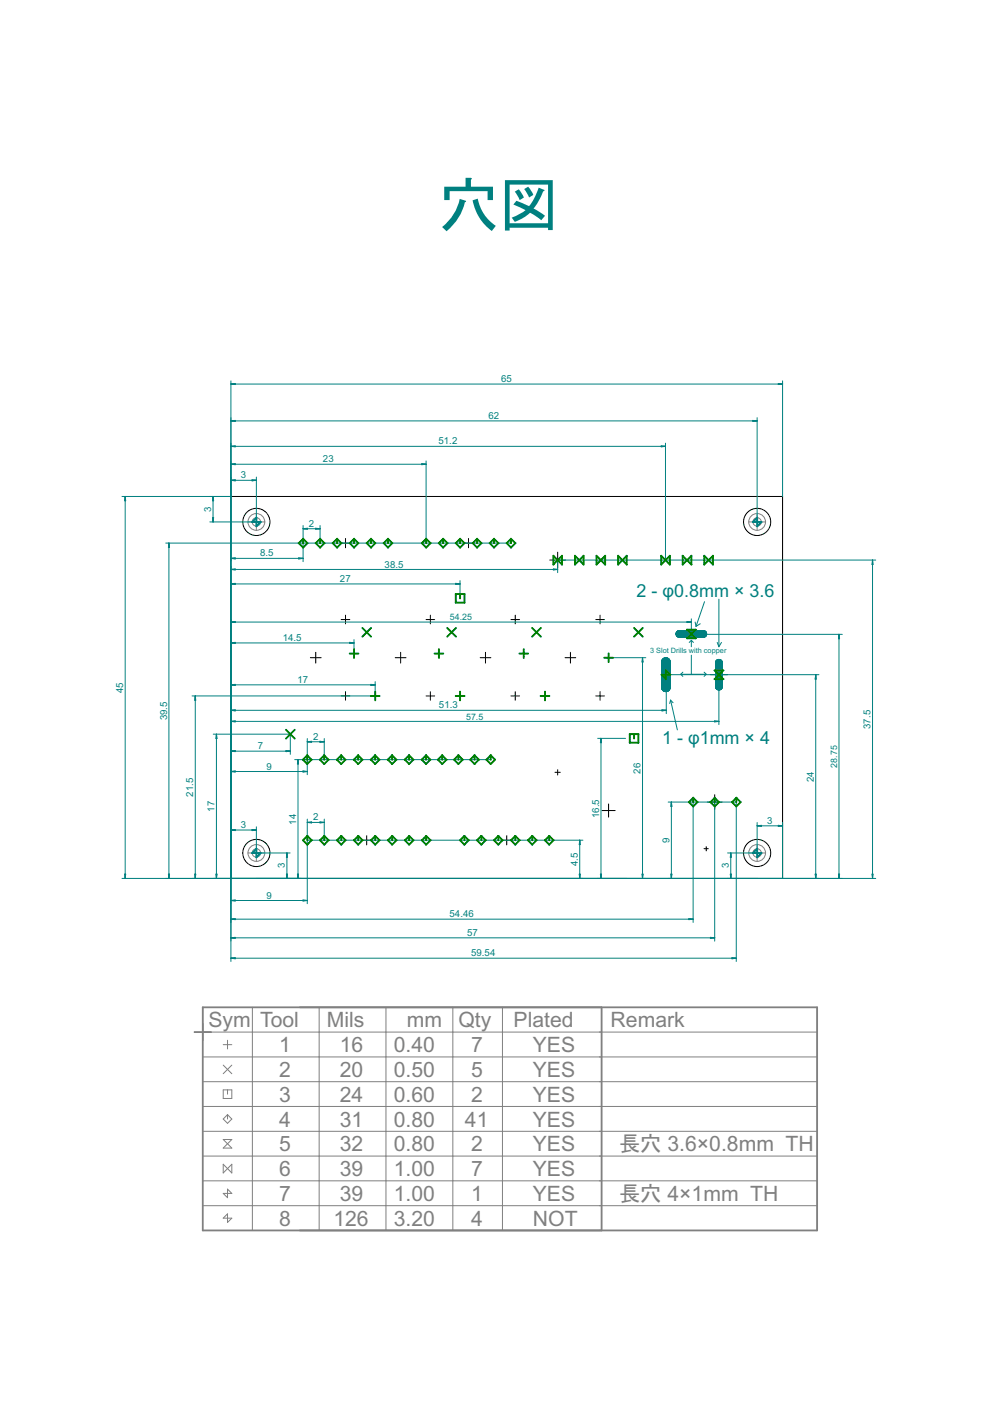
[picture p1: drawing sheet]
<svg xmlns="http://www.w3.org/2000/svg" width="210mm" height="297mm" viewBox="0 0 210 297" stroke-linecap="round" stroke-linejoin="round" font-family="sans-serif">
<g fill="none" stroke="#000" stroke-width=".21">
<path d="M49 105.3h116.9v80.9h-116.9zM72.3 115.1h1.9M73.3 114.2v1.9M98.4 115.1h1.9M99.3 114.2v1.9M116.6 118.7h3.3M118.2 117.1v3.3M65.8 139.4h2.3M67 138.3v2.3M72.3 131.4h1.9M73.3 130.4v1.9M83.8 139.4h2.3"/>
<path d="M84.9 138.3v2.3M90.3 131.4h1.9M91.2 130.4v1.9M101.8 139.4h2.3M102.9 138.3v2.3M108.3 131.4h1.9M109.2 130.4v1.9M119.8 139.4h2.3M120.9 138.3v2.3M126.3 131.4h1.8M127.2 130.4v1.9M72.3 147.6h1.9"/>
<path d="M73.3 146.6v1.9M90.3 147.6h1.9M91.2 146.6v1.9M108.3 147.6h1.9M109.2 146.6v1.9M126.3 147.6h1.8M127.2 146.6v1.9M150.6 143h3.7M152.4 141.2v3.7M64.2 161.1h1.9M65.2 160.1v1.9M76.8 178.1h1.9"/>
<path d="M77.7 177.2v1.9M106.5 178.1h1.9M107.4 177.2v1.9M117.7 163.7h1.1M118.2 163.2v1.1M127.6 171.9h2.8M129 170.5v2.7M149.3 179.9h.9M149.7 179.5v.9M150 170.1h3.1M151.5 168.5v3.1M41.2 218.8h3.6"/>
<path d="M43 217v3.7"/>
<circle cx="54.4" cy="110.7" r="2.88"/>
<circle cx="160.5" cy="110.7" r="2.88"/>
<circle cx="54.4" cy="180.8" r="2.88"/>
<circle cx="160.5" cy="180.8" r="2.88"/>
</g>
<g fill="none" stroke="#808080" stroke-width=".21">
<path d="M52.5 110.7h3.7M54.4 108.8v3.7M158.7 110.7h3.6M160.5 108.8v3.7M54.4 179v3.7M160.5 179v3.7M52.5 180.8h3.7M158.7 180.8h3.6M43 213.6v5.2h130.2M53.5 213.6v47.3M67.7 213.6v47.3M81.8 213.6v47.3"/>
<path d="M96 213.6v47.3M106.5 213.6v47.3M127.6 213.6v47.3M173.2 213.6v47.3h-130.2M43 224.1h130.2M43 229.3h130.2M43 234.6h130.2M43 239.9h130.2M47.3 221.5h1.8M47.3 225.8l1.8 1.8M47.3 231.1h1.8v1.8h-1.8zM48.2 220.6v1.8"/>
<path d="M48.2 231.1v.9M48.2 236.3v1M48.2 236.3l.9 1-.9 .9-.9-.9zM49.1 225.8l-1.8 1.8M43 245.1h130.2M43 250.4h130.2M43 255.6h130.2M47.3 246.8v1.9l1.8-1.9v1.9zM47.3 241.6h1.8l-1.8 1.8h1.8zM48.2 252.1v1.8l-.9-.9h1.8zM48.2 257.4v1.8l.9-.9h-1.8z"/>
<circle cx="54.4" cy="110.7" r="1.78"/>
<circle cx="54.4" cy="110.7" r=".89"/>
<circle cx="160.5" cy="110.7" r="1.78"/>
<circle cx="160.5" cy="110.7" r=".89"/>
<circle cx="54.4" cy="180.8" r="1.78"/>
<circle cx="54.4" cy="180.8" r=".89"/>
<circle cx="160.5" cy="180.8" r="1.78"/>
<circle cx="160.5" cy="180.8" r=".89"/>
</g>
<g fill="none" stroke="#008080" stroke-width=".21">
<path d="M49 80.8v123.1M49 81.4l.9-.1v.2zM49 89.2l.9-.1v.2zM49 94.6l.9-.1v.2zM49 98.4l.9-.1v.2zM49 81.4h116.9M49 81.4l.9 .1M49 89.2h111.5M49 89.2l.9 .1M49 94.6h92.1M49 94.6l.9 .1M49 98.4h41.3"/>
<path d="M49 98.4l.9 .1M49.9 81.4h-.9M49.9 89.2h-.9M49.9 94.6h-.9M49.9 98.4h-.9M89.4 98.3l.9 .1-.9 .1zM89.4 98.4h.9M90.3 97.7v17.4M90.3 98.4l-.9 .1M140.2 94.5l.9 .1-.9 .1zM140.2 94.6h.9M141.1 94v24.7"/>
<path d="M141.1 94.6l-.9 .1M159.6 89.1l.9 .1-.9 .1zM159.6 89.2h.9M160.5 88.6v22.1M160.5 89.2l-.9 .1M165 81.3l.9 .1-.9 .1zM165 81.4h.9M165.9 80.8v24.5M165.9 81.4l-.9 .1M25.9 105.3h23.1M26.5 105.3v80.9M26.5 105.3l.1 .9h-.2z"/>
<path d="M26.5 105.3v.9M26.5 105.3l.1 .9M35.1 115.1h73.2M35.8 115.1v71.1M35.8 115.1l.1 1h-.2zM35.8 115.1v1M35.8 115.1l.1 1M45.1 109.7h.2l-.1 1zM45.1 109.7l.1 1M45.2 105.3l.1 .9h-.2zM45.2 105.3v5.4M45.2 105.3l-.1 .9"/>
<path d="M45.2 105.3v.9M45.2 109.7v1M49 101.8l.9-.1v.3zM49 118.4l.9-.1v.2zM49 101.8h5.4M49 101.8l.9 .1M49 118.4h15.3M49 118.4h.9M49.9 101.8h-.9M49.9 118.3l-.9 .1M53.4 101.7l1 .1-1 .2zM53.4 101.8h1"/>
<path d="M54.4 101.2v9.5h-9.9M54.4 101.8l-1 .1M63.3 118.3l1 .1-1 .1zM63.3 118.3l1 .1M64.3 111.4v7.7M64.3 118.4h-1M64.3 112.1h3.6M64.3 112.1l.9-.1v.2zM64.3 112.1h.9M65.2 112.1h-.9M66.9 112l1 .1-1 .1zM66.9 112.1h1"/>
<path d="M67.9 111.4v3.7M67.9 112.1h-1M185 118.7v67.5M185 118.7l.1 1h-.2zM185 118.7v1M185.7 118.7h-67.5v2.7M49 120.7l.9-.1v.2zM49 123.8l.9-.1v.2zM49 131.9l.9-.1v.2zM49 136.3l.9-.1v.2zM49 131.9h97.6M49 131.9h.9"/>
<path d="M49 136.3h26.1M49 136.3l.9 .1M49 123.8h48.5M49 123.8h.9M49 120.7h69.2M49 120.7l.9 .1M49.9 131.8l-.9 .1M49.9 136.2l-.9 .1M49.9 123.7l-.9 .1M49.9 120.7h-.9M74.1 136.2l1 .1-1 .1zM74.1 136.2l1 .1"/>
<path d="M75.1 135.6v3M75.1 136.3l-1 .1M96.6 123.7l.9 .1-.9 .1zM96.6 123.7l.9 .1M97.5 123.1v3.8M97.5 123.8h-.9M117.3 120.6l.9 .1-.9 .1zM117.3 120.7h.9M118.2 120.7l-.9 .1M129 139.4h7.9M136.2 139.4l.2 1h-.3zM136.2 139.4v46.8"/>
<path d="M136.2 139.4v1M136.2 139.4l.1 1M140.4 140h1.6M140.4 139.9h1.6M140.4 140l-.1 .1M140.4 139.9h1.5M140.4 139.8h1.5M140.5 139.8l-.1 .2M140.5 139.8h1.4M140.5 139.7h1.3M140.6 139.7h1.2M140.6 139.6h1.1"/>
<path d="M140.7 139.6h.9M140.8 139.5h.8M141 139.5h.4M141 139.5l-.5 .3M141.4 139.5l.5 .3M141.9 139.8l.1 .2M142 140v.1M143.3 134.5h35.3M143.3 134.4l.1 .2M143.3 134.4h6.5M143.3 134.3h6.5M143.4 134.3l-.1 .1"/>
<path d="M143.4 134.6l.1 .3M143.4 134.6h6.4M143.4 134.5h6.4M143.4 134.2h6.4M143.4 134.7h6.4M143.4 134.1v.2M143.4 134.1h6.4M143.4 134.7h6.3M143.4 134.1h6.3M143.4 134.8h6.3M143.5 134h6.2M143.5 134l-.1 .1"/>
<path d="M143.5 134.9l.6 .2M143.5 134.8h6.2M143.5 134.9h6.1M143.6 133.9h6M143.6 134.9h6M143.6 133.9l-.1 .1M143.6 135h5.9M143.7 133.8h5.8M143.7 135h5.7M143.8 133.8h5.6M143.8 135.1h5.5M144 133.7h5.1l.6 .3"/>
<path d="M144.1 133.7l-.5 .2M145.7 131.8l.9 .1-.9 .1zM145.7 131.8l.9 .1M146.6 131.2v3.2M146.6 135.8v1.3M146.6 138.9v4.1M146.6 131.9h-.9M146.6 135.8l.4 .4M146.6 135.8l-.5 .4M147.4 131.9l.2 .9M148.5 132.2l-.9 .6M149.4 127.6l-1.8 5.2"/>
<path d="M149.4 135.1h-.3M149.5 135l-.1 .1M149.7 134.9l-.2 .1M149.7 134l.1 .1M149.8 134.7l-.1 .2M149.8 134.1v.2M149.8 134.6v.1M149.8 134.3v.1M149.8 134.4v.2M152 140h.9M152 140l-.1 .1M152.1 136.2l.3 .9"/>
<path d="M152.1 139.9h.7M152.1 139.9h.6M152.1 139.9l-.1 .1M152.2 139.8h.5M152.4 127v10.1M152.7 139.9l.4 .3M153 136.2l-.6 .9M177.9 134.5v51.7M177.9 134.5l.1 .9h-.2zM177.9 134.5l-.1 .9M177.9 134.5v.9M41.4 147.6v38.6"/>
<path d="M41.4 147.6l.1 .9h-.2zM41.4 147.6v.9M45.2 155.7h16.4v4.2M45.9 155.7v30.5M45.9 155.7l.1 .9h-.2zM45.9 155.7l-.1 .9M45.9 155.7l.1 .9M49 153h103.4M49 153l.9-.2v.3zM49 145.2l.9-.1v.2zM49 150.6l.9-.1v.2zM49 159.3l.9-.2v.3z"/>
<path d="M49 153h.9M49 145.2h30.5M49 159.3h12.6M49 159.3h.9M49 145.2l.9 .1M49 150.6h92.3M49 150.6l.9 .1M49.9 152.9l-.9 .1M49.9 159.2l-.9 .1M49.9 145.2h-.9M49.9 150.6h-.9M60.6 159.1l1 .2-1 .1z"/>
<path d="M60.6 159.2l1 .1M61.6 159.3h-1M65.2 156.6v7.7M65.2 157.3l.9-.1v.2zM65.2 157.3h3.5M65.2 157.3h.9M66.1 157.2l-.9 .1M67.8 157.2l.9 .1-.9 .1zM67.8 157.2l.9 .1M68.7 156.6v4.5M68.7 157.3h-.9M78.6 145.1l.9 .1-.9 .1z"/>
<path d="M78.6 145.2h.9M79.5 144.5v3.1h-38.8M79.5 145.2l-.9 .1M126.7 156.5h5.9M127.4 156.5v29.7M127.4 156.5l.1 1h-.2zM127.4 156.5v1M127.4 156.5l.1 1M140.3 145.7h1.8M140.3 145.6h1.8M140.3 145.5h1.8M140.3 145.4h1.8"/>
<path d="M140.3 145.3h1.8M140.3 145.2h1.8M140.3 145.1h1.8M140.3 145h1.8M140.3 144.9h1.8M140.3 144.8h1.8M140.3 144.7h1.8M140.3 144.6h1.8M140.3 144.5h1.8M140.3 144.4h1.8M140.3 144.3h1.8M140.3 144.2h1.8"/>
<path d="M140.3 144.1h1.8M140.3 144h1.8M140.3 143.9h1.8M140.3 143.8h1.8M140.3 143.7h1.8M140.3 143.6h1.8M140.3 143.5h1.8M140.3 143.4h1.8M140.3 143.3h1.8M140.3 143.2h1.8M140.3 143.1h1.8M140.3 143h33.3"/>
<path d="M140.3 143h1.8M140.3 142.9h1.8M140.3 142.8h1.8M140.3 142.7h1.8M140.3 142.6h1.8M140.3 142.5h1.8M140.3 142.4h1.8M140.3 142.3h1.8M140.3 142.2h1.8M140.3 142.1h1.8M140.3 142h1.8M140.3 141.9h1.8"/>
<path d="M140.3 141.8h1.8M140.3 141.7h1.8M140.3 141.6h1.8M140.3 141.5h1.8M140.3 141.4h1.8M140.3 141.3h1.8M140.3 141.2h1.8M140.3 141.1h1.8M140.3 141h1.8M140.3 140.9h1.8M140.3 140.8h1.8M140.3 140.7h1.8"/>
<path d="M140.3 140.6h1.8M140.3 140.5h1.8M140.3 140.4h1.8M140.3 140.4v5.5M140.3 145.9h1.8M140.3 145.8h1.8M140.3 140.3h1.8M140.3 140.2h1.8M140.3 146h1.7M140.3 140.1h1.7M140.3 145.9l.1 .2M140.3 140.1v.3"/>
<path d="M140.3 140h1.7M140.4 146.1h1.6M140.4 150.5l.9 .1-.9 .1zM140.4 150.6h.9M140.4 146.1l.1 .2M140.4 146.2h1.6M140.4 146.2h1.5M140.5 146.3h1.4M140.5 146.3l.1 .2M140.6 146.4h1.2M140.6 146.5l.2 .1M140.7 146.5h1"/>
<path d="M140.8 146.5h.8M140.8 146.6h.4M140.9 146.6h.6M141.2 146.6h.1M141.3 143v8.3M141.3 150.6l-.9 .1M141.8 146.5l-.6 .1M141.9 146.3l-.1 .2M142 146.1l-.1 .2M142 145.9v.2M142 140.1l.1 .3M142.1 140.4l-.1 5.5"/>
<path d="M142.2 148.4l1.4 6.3M142.2 148.4l-.2 .8M142.2 148.4l.5 .6M144.3 143h5.4M144.3 143l.5 .4M144.8 142.5l-.5 .5M149.3 142.5l.4 .5M149.7 143l-.4 .4M151.5 152.8l.9 .2-.9 .1zM151.5 152.9l.9 .1M151.7 140.5v5.1M151.7 145.6v.1"/>
<path d="M151.7 145.6h1.4M151.7 145.5h1.4M151.7 145.4h1.4M151.7 145.3h1.4M151.7 145.2h1.4M151.7 145.1h1.4M151.7 145h1.4M151.7 144.9h1.4M151.7 144.8h1.4M151.7 144.7h1.4M151.7 144.6h1.4M151.7 144.5h1.4"/>
<path d="M151.7 144.4h1.4M151.7 144.3h1.4M151.7 144.2h1.4M151.7 144.1h1.4M151.7 144h1.4M151.7 143.9h1.4M151.7 143.8h1.4M151.7 143.7h1.4M151.7 143.6h1.4M151.7 143.5h1.4M151.7 143.4h1.4M151.7 143.3h1.4"/>
<path d="M151.7 143.2h1.4M151.7 143.1h1.4M151.7 143h1.4M151.7 142.9h1.4M151.7 142.8h1.4M151.7 142.7h1.4M151.7 142.6h1.4M151.7 142.5h1.4M151.7 142.4h1.4M151.7 142.3h1.4M151.7 142.2h1.4M151.7 142.1h1.4"/>
<path d="M151.7 142h1.4M151.7 141.9h1.4M151.7 141.8h1.4M151.7 141.7h1.4M151.7 141.6h1.4M151.7 141.5h1.4M151.7 141.4h1.4M151.7 141.3h1.4M151.7 141.2h1.4M151.7 141.1h1.4M151.7 141h1.4M151.7 140.9h1.4"/>
<path d="M151.7 140.8h1.4M151.7 140.7h1.4M151.7 140.6h1.4M151.7 140.5h1.4M151.7 145.7l.2 .3M151.7 140.4v.1M151.7 140.4h1.4M151.7 145.8h1.4M151.7 140.3h1.4M151.8 145.9h1.3M151.8 140.2l1.3 .1M151.8 140.2h1.3"/>
<path d="M151.8 146h1.2M151.8 140.1h1.2M151.9 146l.1 .1M151.9 140.1l-.2 .3M151.9 140.1h1.1M151.9 146.1h1M152 146.1h.9M152 146.1l.1 .1M152.1 146.2h.7M152.1 146.2h.6M152.4 143v10.6M152.4 153h-.9"/>
<path d="M152.9 146.1l-.3 .2-.5-.1M153 146l-.1 .1M153 146h-1.1M153.1 145.9l-.1 .1M153.1 140.2v.2M153.1 145.7v.2M153.1 140.4v.1M153.1 145.6v.1M153.1 140.5v5.1M153.1 145.7h-1.4M173 143l.1 1h-.3zM173 143v43.2"/>
<path d="M173 143l-.1 1M173 143v1M49 163.6l.9-.2v.3zM49 176l.9-.1v.2zM49 176h5.4M49 176h.9M49 163.6h16.2M49 163.6h.9M49.9 175.9l-.9 .1M49.9 163.5l-.9 .1M53.4 175.9l1 .1-1 .1zM53.4 175.9l1 .1"/>
<path d="M54.4 175.3v5.5h7.1M54.4 176h-1M62.5 161.1h41.5M63.2 161.1v25.1M63.2 161.1l.1 .9h-.2zM63.2 161.1l-.1 .9M63.2 161.1v.9M64.2 163.4l1 .2-1 .1zM64.2 163.5l1 .1M65.2 178.1h58.4M65.2 173.7v17.9M65.2 163.6h-1"/>
<path d="M65.2 174.4h3.5M65.2 174.4l.9-.1v.2zM65.2 174.4h.9M66.1 174.3l-.9 .1M67.8 174.3l.9 .1-.9 .1zM67.8 174.3l.9 .1M68.7 173.7v4.4M68.7 174.4h-.9M122.9 178.1v8.1M122.9 178.1l.1 1h-.2zM122.9 178.1v1M122.9 178.1l.1 1"/>
<path d="M141.7 170.1h14.4v33.8M142.3 170.1v16.1M142.3 170.1l.2 .9h-.3zM142.3 170.1v.9M142.3 170.1l.1 .9M147 170.1v25.5M151.5 170.1v29.4M160.5 174.4v6.4h-6.2M160.5 175.1h5.4M160.5 175.1l.9-.1v.2zM160.5 175.1h.9M161.4 175l-.9 .1"/>
<path d="M165 175l.9 .1-.9 .1zM165 175l.9 .1M165.9 174.4v11.8M165.9 175.1h-.9M25.9 186.2h159.8M26.4 185.3h.2l-.1 .9zM26.5 185.3v.9M26.6 185.3l-.1 .9M35.7 185.3h.2l-.1 .9zM35.8 185.3v.9M35.9 185.3l-.1 .9M41.3 185.3h.2l-.1 .9z"/>
<path d="M41.4 185.3v.9M45.8 185.3h.2l-.1 .9zM45.8 185.3l.1 .9M46 185.3l-.1 .9M49 190.9l.9-.1v.2zM49 194.9l.9-.1v.2zM49 198.8l.9-.1v.2zM49 190.9h16.2M49 190.9l.9 .1M49 194.9h98M49 194.9h.9M49 198.8h102.5"/>
<path d="M49 198.8l.9 .1M49.9 190.9h-.9M49.9 194.8l-.9 .1M49.9 198.8h-.9M60.7 185.3h.2l-.1 .9zM60.8 185.3v.9M60.8 180.8v5.4M60.8 180.8l.1 1h-.2zM60.8 180.8v1M60.8 180.8l.1 1M60.9 185.3l-.1 .9M63.1 185.3h.2l-.1 .9z"/>
<path d="M63.1 185.3l.1 .9M63.2 185.3v.9M64.2 190.8l1 .1-1 .1zM64.2 190.9h1M65.2 190.9l-1 .1M122.8 185.3h.2l-.1 .9zM122.9 185.3v.9M123 185.3l-.1 .9M127.3 185.3h.2l-.1 .9zM127.4 185.3v.9M127.5 185.3l-.1 .9M136.1 185.3h.3l-.2 .9z"/>
<path d="M136.2 185.3v.9M136.3 185.3l-.1 .9M142.2 185.3h.3l-.2 .9zM142.3 185.3v.9M142.4 185.3l-.1 .9M146 194.8l1 .1M146 194.8l1 .1-1 .1zM147 194.9h-1M150.6 198.7l.9 .1-.9 .1zM150.6 198.8h.9M151.5 198.8l-.9 .1M154.8 185.3h.3l-.2 .9z"/>
<path d="M154.9 185.3v.9M154.9 180.8l.2 1h-.3zM154.9 180.8v5.4M154.9 180.8v1M154.9 180.8l.1 1M155 185.3l-.1 .9M172.8 185.3h.3l-.1 .9zM172.9 185.3l.1 .9M173 185.3v.9M177.8 185.3h.2l-.1 .9zM177.8 185.3l.1 .9M177.9 185.3v.9"/>
<path d="M184.9 185.3h.2l-.1 .9zM185 185.3v.9M49 203.2l.9-.1v.2zM49 203.2h107.1M49 203.2h.9M49.9 203.1l-.9 .1M155.2 203.1l.9 .1-.9 .1zM155.2 203.1l.9 .1M156.1 203.2h-.9"/>
</g>
<path d="M43 213.6h130.2v47.3h-130.2zM127.6 213.6v47.3" fill="none" stroke="#808080" stroke-width=".38"/>
<g fill="#008000" stroke="#008000" stroke-width=".21">
<path d="M115.5 146.6h.2l-.1 2-.1-.1z"/>
<path d="M114.5 147.5h2l.1 .1-2 .1z"/>
<path d="M97.5 146.6h.1v2l-.1-.1z"/>
<path d="M96.5 147.5h2l.1 .1-2 .1z"/>
<path d="M79.5 146.6h.2l-.1 2-.1-.1z"/>
<path d="M78.5 147.5h2l.1 .1-2 .1z"/>
<path d="M128.9 138.5h.2v2l-.2-.1z"/>
<path d="M128 139.4h2v.1l-1.9 .1z"/>
<path d="M93 137.6h.2l-.1 2-.1-.1z"/>
<path d="M92.1 138.5h1.9l.1 .1-2 .1z"/>
<path d="M111 137.6h.1v2l-.1-.1z"/>
<path d="M110 138.5h2l.1 .1-2 .1z"/>
<path d="M75 137.6h.2l-.1 2-.1-.1z"/>
<path d="M74.1 138.5h1.9l.1 .1-2 .1z"/>
<path d="M76.8 133.1h.1l1.9 1.9-.2 .1z"/>
<path d="M78.6 133.1l.2 .1-2 1.9v-.2z"/>
<path d="M60.6 154.7l.1-.1 1.9 2-.2 .1z"/>
<path d="M62.4 154.6l.2 .2-2 1.9v-.2z"/>
<path d="M112.7 133.1h.2l1.9 1.9-.2 .1z"/>
<path d="M112.7 134.9l1.9-1.8h.2l-1.9 2z"/>
<path d="M94.7 133.1h.2l1.9 1.9-.2 .1z"/>
<path d="M94.7 134.9l1.9-1.8h.2l-1.9 2z"/>
<path d="M134.3 133.1h.2l1.9 1.9-.2 .1z"/>
<path d="M134.3 134.9l1.9-1.8h.2l-1.9 2z"/>
<path d="M134.3 155.6h.2v1.1l-.2-.1z"/>
<path d="M134.3 155.6h1.1v.1h-1z"/>
<path d="M135.3 155.6h.1v2l-.1-.1z"/>
<path d="M133.4 157.4h2v.1l-1.9 .1z"/>
<path d="M133.4 155.6h.2v2l-.2-.1z"/>
<path d="M133.4 155.6h1.1v.1h-1z"/>
<path d="M97.5 125.9h.1v1.1l-.1-.1z"/>
<path d="M97.5 125.9h1l.1 .1h-1.1z"/>
<path d="M98.4 125.9h.2l-.1 2-.1-.1z"/>
<path d="M96.5 127.7h2l.1 .1-2 .1z"/>
<path d="M96.5 125.9h.2v2l-.2-.1z"/>
<path d="M96.5 125.9h1.1v.1h-1z"/>
<path d="M65 160.1h.2v1.1l-.2-.1z"/>
<path d="M65 160.1l.2-.1 .9 1.1-.1 .1z"/>
<path d="M65 161.9l1-.9h.1l-.9 1.1z"/>
<path d="M64.1 161h.2l.9 1-.1 .1z"/>
<path d="M65.1 160l.1 .2-1 1-.1-.2z"/>
<path d="M68.6 160.1h.2v1.1l-.2-.1z"/>
<path d="M68.6 160.1l.2-.1 .9 1.1-.1 .1z"/>
<path d="M68.6 161.9l1-.9h.1l-.9 1.1z"/>
<path d="M67.7 161h.2l.9 1-.1 .1z"/>
<path d="M68.7 160l.1 .2-1 1-.1-.2z"/>
<path d="M72.2 160.1h.2v1.1l-.2-.1z"/>
<path d="M72.2 160.1l.2-.1 .9 1.1-.1 .1z"/>
<path d="M72.2 161.9l1-.9h.1l-.9 1.1z"/>
<path d="M71.3 161h.2l.9 1-.1 .1z"/>
<path d="M72.3 160l.1 .2-1 1-.1-.2z"/>
<path d="M75.8 160.1h.2v1.1l-.2-.1z"/>
<path d="M75.8 160.1l.2-.1 .9 1.1-.1 .1z"/>
<path d="M75.8 161.9l1-.9h.1l-.9 1.1z"/>
<path d="M74.9 161h.2l.9 1-.1 .1z"/>
<path d="M75.9 160l.1 .2-1 1-.1-.2z"/>
<path d="M79.4 160.1h.2v1.1l-.2-.1z"/>
<path d="M79.4 160.1l.2-.1 .9 1.1-.1 .1z"/>
<path d="M79.4 161.9l1-.9h.1l-.9 1.1z"/>
<path d="M78.5 161h.2l.9 1-.1 .1z"/>
<path d="M79.5 160l.1 .2-1 1-.1-.2z"/>
<path d="M83 160.1h.2v1.1l-.2-.1z"/>
<path d="M83 160.1l.2-.1 .9 1.1-.1 .1z"/>
<path d="M83 161.9l1-.9h.1l-.9 1.1z"/>
<path d="M82.1 161h.2l.9 1-.1 .1z"/>
<path d="M83.1 160l.1 .2-1 1-.1-.2z"/>
<path d="M86.6 160.1h.2v1.1l-.2-.1z"/>
<path d="M86.6 160.1l.2-.1 .9 1.1-.1 .1z"/>
<path d="M86.6 161.9l1-.9h.1l-.9 1.1z"/>
<path d="M85.7 161h.2l.9 1-.1 .1z"/>
<path d="M86.7 160l.1 .2-1 1-.1-.2z"/>
<path d="M90.2 160.1h.2v1.1l-.2-.1z"/>
<path d="M90.2 160.1l.2-.1 .9 1.1-.1 .1z"/>
<path d="M90.2 161.9l1-.9h.1l-.9 1.1z"/>
<path d="M89.3 161h.2l.9 1-.1 .1z"/>
<path d="M90.3 160l.1 .2-1 1-.1-.2z"/>
<path d="M93.7 160.1h.2l-.1 1.1-.1-.1z"/>
<path d="M93.7 160.1l.1-.1 1 1.1-.2 .1z"/>
<path d="M93.7 161.9l.9-.9h.2l-1 1.1z"/>
<path d="M92.8 161h.1l1 1-.2 .1z"/>
<path d="M93.7 160l.2 .2-1.1 1v-.2z"/>
<path d="M97.1 160.1h.2l-.1 1.1-.1-.1z"/>
<path d="M97.1 160.1l.1-.1 1 1.1-.1 .1z"/>
<path d="M97.1 161.9l1-.9h.1l-1 1.1z"/>
<path d="M96.2 161h.1l1 1-.1 .1z"/>
<path d="M97.2 160l.1 .2-1.1 1v-.2z"/>
<path d="M100.5 160.1h.2l-.1 1.1-.1-.1z"/>
<path d="M100.5 160.1l.1-.1 1 1.1-.1 .1z"/>
<path d="M100.5 161.9l1-.9h.1l-1 1.1z"/>
<path d="M99.6 161h.1l1 1-.1 .1z"/>
<path d="M100.6 160l.1 .2-1 1-.1-.2z"/>
<path d="M103.9 160.1h.2v1.1l-.2-.1z"/>
<path d="M103.9 160.1l.2-.1 1 1.1-.2 .1z"/>
<path d="M103.9 161.9l1-.9h.2l-1 1.1z"/>
<path d="M103 161h.2l.9 1-.1 .1z"/>
<path d="M104 160l.1 .2-1 1-.1-.2z"/>
<path d="M90.3 114.2h.1v1.1l-.1-.1z"/>
<path d="M90.3 114.2h.1l1 1-.2 .1z"/>
<path d="M91.2 115.1l.2 .1-1.1 1v-.1z"/>
<path d="M89.3 115.1h.2l.9 1-.1 .1z"/>
<path d="M90.3 114.2l.1 .1-1 1-.1-.2z"/>
<path d="M93.9 114.2h.1v1.1l-.1-.1z"/>
<path d="M93.9 114.2h.1l1 1-.2 .1z"/>
<path d="M93.9 116.1l.9-1h.2l-1 1.1z"/>
<path d="M92.9 115.1h.2l.9 1-.1 .1z"/>
<path d="M93.9 114.2l.1 .1-1 1-.1-.2z"/>
<path d="M97.5 114.2h.1v1.1l-.1-.1z"/>
<path d="M97.5 114.2h.1l1 1-.2 .1z"/>
<path d="M97.5 116.1l.9-1h.2l-1 1.1z"/>
<path d="M96.5 115.1h.2l.9 1-.1 .1z"/>
<path d="M97.5 114.2l.1 .1-1 1-.1-.2z"/>
<path d="M101 114.2h.2v1.1l-.2-.1z"/>
<path d="M101 114.2h.2l1 1-.2 .1z"/>
<path d="M102 115.1l.2 .1-1.1 1-.1-.1z"/>
<path d="M100.1 115.1h.2l.9 1-.1 .1z"/>
<path d="M101.1 114.2l.1 .1-1 1-.1-.2z"/>
<path d="M104.6 114.2h.2v1.1l-.2-.1z"/>
<path d="M104.6 114.2h.2l1 1-.2 .1z"/>
<path d="M104.6 116.1l1-1h.2l-1 1.1z"/>
<path d="M103.7 115.1h.2l.9 1-.1 .1z"/>
<path d="M104.7 114.2l.1 .1-1 1-.1-.2z"/>
<path d="M108.2 114.2h.2v1.1l-.2-.1z"/>
<path d="M108.2 114.2h.2l1 1-.2 .1z"/>
<path d="M108.2 116.1l1-1h.2l-1 1.1z"/>
<path d="M107.3 115.1h.2l.9 1-.1 .1z"/>
<path d="M108.3 114.2l.1 .1-1 1-.1-.2z"/>
<path d="M64.2 114.2h.2l-.1 1.1-.1-.1z"/>
<path d="M64.2 114.2h.1l1 1-.1 .1z"/>
<path d="M65.2 115.1l.1 .1-1.1 1v-.1z"/>
<path d="M63.2 115.1h.2l1 1-.2 .1z"/>
<path d="M63.2 115.1l1-.9h.2l-1 1.1z"/>
<path d="M67.8 114.2h.2l-.1 1.1-.1-.1z"/>
<path d="M67.8 114.2h.1l1 1-.2 .1z"/>
<path d="M68.7 115.1l.2 .1-1.1 1v-.1z"/>
<path d="M66.8 115.1h.2l1 1-.2 .1z"/>
<path d="M66.8 115.1l1-.9h.2l-1 1.1z"/>
<path d="M71.4 114.2h.2l-.1 1.1-.1-.1z"/>
<path d="M71.4 114.2h.1l1 1-.2 .1z"/>
<path d="M72.3 115.1l.2 .1-1.1 1v-.1z"/>
<path d="M70.4 115.1h.2l1 1-.2 .1z"/>
<path d="M70.4 115.1l1-.9h.2l-1 1.1z"/>
<path d="M75 114.2h.2l-.1 1.1-.1-.1z"/>
<path d="M75 114.2h.1l1 1-.2 .1z"/>
<path d="M75.9 115.1l.2 .1-1.1 1v-.1z"/>
<path d="M74.1 115.1h.1l1 1-.2 .1z"/>
<path d="M75 114.2l.2 .1-1.1 1v-.2z"/>
<path d="M78.6 114.2h.2l-.1 1.1-.1-.1z"/>
<path d="M78.6 114.2h.1l1 1-.2 .1z"/>
<path d="M79.5 115.1l.2 .1-1.1 1v-.1z"/>
<path d="M77.7 115.1h.1l1 1-.2 .1z"/>
<path d="M78.6 114.2l.2 .1-1.1 1v-.2z"/>
<path d="M82.2 114.2h.2l-.1 1.1-.1-.1z"/>
<path d="M82.2 114.2h.1l1 1-.2 .1z"/>
<path d="M83.1 115.1l.2 .1-1.1 1v-.1z"/>
<path d="M81.3 115.1h.1l1 1-.2 .1z"/>
<path d="M81.3 115.1l.9-.9h.2l-1 1.1z"/>
<path d="M65.1 177.2h.2l-.1 1h-.1z"/>
<path d="M65.1 177.2l.1-.1 1 1.1h-.2z"/>
<path d="M66 178.1l.2 .1-1.1 1v-.2z"/>
<path d="M64.2 178.1h.1l1 1-.2 .1z"/>
<path d="M65.1 177.1l.2 .2-1.1 .9v-.1z"/>
<path d="M68.7 177.2h.2l-.1 1h-.1z"/>
<path d="M68.7 177.2l.1-.1 1 1.1h-.2z"/>
<path d="M69.6 178.1l.2 .1-1.1 1v-.2z"/>
<path d="M67.8 178.1h.1l1 1-.2 .1z"/>
<path d="M67.8 178.1l.9-1 .2 .1-1 1z"/>
<path d="M72.3 177.2h.2l-.1 1h-.1z"/>
<path d="M72.3 177.2l.1-.1 1 1.1h-.2z"/>
<path d="M73.2 178.1l.2 .1-1.1 1v-.2z"/>
<path d="M71.4 178.1l1.1 .9-.1 .2-1-1z"/>
<path d="M72.3 177.1l.2 .2-1.1 .9v-.1z"/>
<path d="M75.9 177.2h.2l-.1 1h-.1z"/>
<path d="M75.9 177.2l.1-.1 1 1.1h-.2z"/>
<path d="M76.8 178.1l.2 .1-1.1 1v-.2z"/>
<path d="M75 178.1h.1l1 1-.2 .1z"/>
<path d="M75.9 177.1l.2 .2-1.1 .9v-.1z"/>
<path d="M79.5 177.2h.2l-.1 1h-.1z"/>
<path d="M79.5 177.2l.1-.1 1 1.1h-.2z"/>
<path d="M80.4 178.1l.2 .1-1.1 1v-.2z"/>
<path d="M78.5 178.1h.2l1 1-.2 .1z"/>
<path d="M79.5 177.1l.2 .2-1.1 .9-.1-.1z"/>
<path d="M83.1 177.2h.1v1h-.1z"/>
<path d="M83.1 177.2l.1-.1 1 1.1h-.2z"/>
<path d="M84 178.1l.2 .1-1.1 1v-.2z"/>
<path d="M82.2 178.1l1 .9v.2l-1.1-1z"/>
<path d="M83.1 177.1l.1 .2-1 .9-.1-.1z"/>
<path d="M86.7 177.2h.1v1h-.1z"/>
<path d="M86.7 177.2l.1-.1 1 1.1h-.2z"/>
<path d="M87.6 178.1l.2 .1-1.1 1v-.2z"/>
<path d="M85.7 178.1h.2l.9 1-.1 .1z"/>
<path d="M86.7 177.1l.1 .2-1 .9-.1-.1z"/>
<path d="M90.3 177.2h.1v1h-.1z"/>
<path d="M90.3 177.2l.1-.1 1 1.1h-.2z"/>
<path d="M90.3 179l.9-.9h.2l-1 1.1z"/>
<path d="M89.3 178.1h.2l.9 1-.1 .1z"/>
<path d="M90.3 177.1l.1 .2-1 .9-.1-.1z"/>
<path d="M98.4 177.2h.2l-.1 1h-.1z"/>
<path d="M98.4 177.2l.1-.1 1 1.1h-.2z"/>
<path d="M99.3 178.1l.2 .1-1.1 1v-.2z"/>
<path d="M97.5 178.1l1.1 .9-.1 .2-1-1z"/>
<path d="M98.4 177.1l.2 .2-1.1 .9v-.1z"/>
<path d="M102 177.2h.2l-.1 1h-.1z"/>
<path d="M102 177.2l.1-.1 1 1.1h-.2z"/>
<path d="M102.9 178.1l.2 .1-1.1 1v-.2z"/>
<path d="M101 178.1h.2l1 1-.2 .1z"/>
<path d="M102 177.1l.2 .2-1.1 .9-.1-.1z"/>
<path d="M105.6 177.2h.1v1h-.1z"/>
<path d="M105.6 177.2l.1-.1 1 1.1h-.2z"/>
<path d="M106.5 178.1l.2 .1-1.1 1v-.2z"/>
<path d="M104.7 178.1l1 .9v.2l-1.1-1z"/>
<path d="M105.6 177.1l.1 .2-1 .9-.1-.1z"/>
<path d="M109.2 177.2h.1v1h-.1z"/>
<path d="M109.2 177.2l.1-.1 1 1.1h-.2z"/>
<path d="M110.1 178.1l.2 .1-1.1 1v-.2z"/>
<path d="M108.3 178.1l1 .9v.2l-1.1-1z"/>
<path d="M109.2 177.1l.1 .2-1 .9-.1-.1z"/>
<path d="M112.8 177.2h.1v1h-.1z"/>
<path d="M112.8 177.2l.1-.1 1 1.1h-.2z"/>
<path d="M113.7 178.1l.2 .1-1.1 1v-.2z"/>
<path d="M111.8 178.1h.2l.9 1-.1 .1z"/>
<path d="M112.8 177.1l.1 .2-1 .9-.1-.1z"/>
<path d="M116.4 177.2h.1v1h-.1z"/>
<path d="M116.4 177.2l.1-.1 1 1.1h-.2z"/>
<path d="M117.3 178.1l.2 .1-1.1 1v-.2z"/>
<path d="M115.5 178.1l1 .9v.2l-1.1-1z"/>
<path d="M116.4 177.1l.1 .2-1 .9-.1-.1z"/>
<path d="M146.9 169.1h.2l-.1 1.1-.1-.1z"/>
<path d="M146.9 169.1h.1l1 1-.2 .1z"/>
<path d="M146.9 170.9l.9-.9h.2l-1 1.1z"/>
<path d="M146 170h.1l1 1-.2 .1z"/>
<path d="M146.9 169.1l.2 .1-1.1 1v-.2z"/>
<path d="M151.4 169.1h.2v1.1l-.2-.1z"/>
<path d="M151.4 169.1h.2l.9 1-.1 .1z"/>
<path d="M151.4 170.9l1-.9h.1l-.9 1.1z"/>
<path d="M150.5 170h.2l.9 1-.1 .1z"/>
<path d="M151.5 169.1l.1 .1-1 1-.1-.2z"/>
<path d="M156 169.1h.2l-.1 1.1-.1-.1z"/>
<path d="M156 169.1h.1l1 1-.1 .1z"/>
<path d="M157 170l.1 .1-1 1-.1-.2z"/>
<path d="M155.2 170l1 .9-.1 .2-1-1z"/>
<path d="M156.1 169.1l.1 .1-1 1-.1-.2z"/>
<path d="M151.4 142.1l2-.1 .1 .2h-2z"/>
<path d="M151.4 144l1.9-2 .2 .1-1.9 2z"/>
<path d="M151.5 143.9h1.9l.1 .1-2 .1z"/>
<path d="M151.4 142.1l.2-.1 1.9 2-.2 .1z"/>
<path d="M145.6 133.4h1.9l.1 .1-2 .1z"/>
<path d="M145.6 135.3l1.9-1.9 .1 .1-1.9 1.9z"/>
<path d="M145.6 135.3l1.9-.1 .1 .2h-2z"/>
<path d="M145.6 133.4l2 1.9-.1 .1-1.9-1.9z"/>
<path d="M149.2 117.8h.2l1.9 1.9-.2 .1z"/>
<path d="M151.1 117.8h.2l-.1 2-.1-.1z"/>
<path d="M149.2 119.7l1.9-1.9h.2l-1.9 2z"/>
<path d="M149.2 117.8h.2v2l-.2-.1z"/>
<path d="M144.7 117.8h.1l1.9 1.9-.1 .1z"/>
<path d="M146.6 117.8h.1l-.1 2-.1-.1z"/>
<path d="M144.7 119.7l1.9-1.9h.1l-1.9 2z"/>
<path d="M144.7 117.8h.1v2l-.1-.1z"/>
<path d="M140.1 117.8h.1l1.9 1.9-.1 .1z"/>
<path d="M141.9 117.8h.2l-.1 2-.1-.1z"/>
<path d="M142 117.8l.1 .1-1.9 1.9-.1-.1z"/>
<path d="M140.1 117.8h.2l-.1 2-.1-.1z"/>
<path d="M131 117.8l2 1.9-.1 .1-1.9-1.9z"/>
<path d="M132.8 117.8h.2l-.1 2-.1-.1z"/>
<path d="M132.8 117.8l.2 .1-2 1.9v-.1z"/>
<path d="M131 117.8h.1v2l-.1-.1z"/>
<path d="M126.4 117.8h.1l1.9 1.9-.1 .1z"/>
<path d="M128.2 117.8h.2l-.1 2-.1-.1z"/>
<path d="M128.3 117.8l.1 .1-2 1.9v-.1z"/>
<path d="M126.4 117.8h.2l-.1 2-.1-.1z"/>
<path d="M121.8 117.8h.1l1.9 1.9-.1 .1z"/>
<path d="M123.6 117.8h.2v2l-.2-.1z"/>
<path d="M123.7 117.8l.1 .1-1.9 1.9-.1-.1z"/>
<path d="M121.8 117.8h.2l-.1 2-.1-.1z"/>
<path d="M117.2 117.8h.2l1.9 1.9-.2 .1z"/>
<path d="M119.1 117.8h.2l-.1 2-.1-.1z"/>
<path d="M119.1 117.8l.2 .1-2 1.9-.1-.1z"/>
<path d="M117.2 117.8h.2v2l-.2-.1z"/>
<path d="M140.2 143h1.9l.1 .1-1.9 .1z"/>
<path d="M141.1 142.1l.1-.1 1 1.1-.1 .1z"/>
<path d="M141.1 142.1h.2l-.1 2-.1-.1z"/>
<path d="M140.2 143h.1l1 1-.1 .1z"/>
</g>
<g fill="#008080" stroke="#008080" stroke-width=".21">
<path d="M54.3 109.7h.2l-.1 2-.1-.1z"/>
<path d="M55.2 110.6l.2 .1-1.1 1v-.2z"/>
<path d="M53.4 110.6h1.9l.1 .1-2 .1z"/>
<path d="M54.3 109.7l.2 .1-1.1 1v-.2z"/>
<path d="M160.4 109.7h.2v2l-.2-.1z"/>
<path d="M160.4 111.5l1-.9h.1l-.9 1.1z"/>
<path d="M159.5 110.6h2v.1l-1.9 .1z"/>
<path d="M160.5 109.7l.1 .1-1 1-.1-.2z"/>
<path d="M160.4 179.9h.2v2l-.2-.1z"/>
<path d="M161.4 180.8l.1 .1-1 1-.1-.2z"/>
<path d="M159.5 180.8h2v.1l-1.9 .1z"/>
<path d="M160.5 179.9l.1 .1-1 1-.1-.2z"/>
<path d="M54.3 179.9h.2l-.1 2-.1-.1z"/>
<path d="M55.2 180.8l.2 .1-1.1 1v-.2z"/>
<path d="M53.4 180.8h1.9l.1 .1-2 .1z"/>
<path d="M54.3 179.9l.2 .1-1.1 1v-.2z"/>
</g>
<text font-size="12.7" fill="#008080" x="93" y="47.9">穴図</text>
<g font-size="5" fill="#808080">
<text x="44.2" y="217.8">Sym</text>
<text x="55.1" y="217.8">Tool</text>
<text x="69.3" y="217.8">Mils</text>
<text x="86.2" y="217.8">mm</text>
<text x="97.2" y="217.8">Qty</text>
<text x="108.9" y="217.8">Plated</text>
<text x="129.5" y="217.8">Remark</text>
<text x="59.2" y="223.1">1</text>
<text x="72.1" y="223.1">16</text>
<text x="83.5" y="223.1">0.40</text>
<text x="99.9" y="223.1">7</text>
<text x="113" y="223.1">YES</text>
<text x="59.2" y="228.3">2</text>
<text x="59.2" y="233.6">3</text>
<text x="72.1" y="228.3">20</text>
<text x="72.1" y="233.6">24</text>
<text x="83.5" y="228.3">0.50</text>
<text x="83.5" y="233.6">0.60</text>
<text x="99.9" y="228.3">5</text>
<text x="99.9" y="233.6">2</text>
<text x="113" y="228.3">YES</text>
<text x="113" y="233.6">YES</text>
<text x="59.2" y="238.8">4</text>
<text x="72.1" y="238.8">31</text>
<text x="83.5" y="238.8">0.80</text>
<text x="98.6" y="238.8">41</text>
<text x="113" y="238.8">YES</text>
<text x="59.2" y="244.1">5</text>
<text x="72.1" y="244.1">32</text>
<text x="83.5" y="244.1">0.80</text>
<text x="99.9" y="244.1">2</text>
<text x="113" y="244.1">YES</text>
<text x="59.2" y="249.4">6</text>
<text x="72.1" y="249.4">39</text>
<text x="83.5" y="249.4">1.00</text>
<text x="99.9" y="249.4">7</text>
<text x="113" y="249.4">YES</text>
<text x="59.2" y="254.6">7</text>
<text x="72.1" y="254.6">39</text>
<text x="83.5" y="254.6">1.00</text>
<text x="99.9" y="254.6">1</text>
<text x="113" y="254.6">YES</text>
<text x="59.2" y="259.9">8</text>
<text x="70.7" y="259.9">126</text>
<text x="83.5" y="259.9">3.20</text>
<text x="99.9" y="259.9">4</text>
<text x="113" y="259.9">NOT</text>
</g>
<g font-size="4.5" fill="#808080">
<text x="131.2" y="244.1">長穴 3.6×0.8mm TH</text>
<text x="131.2" y="254.6">長穴 4×1mm TH</text>
</g>
<g font-size="4.3" fill="#008080">
<text x="135" y="126.7">2 - φ0.8mm × 3.6</text>
<text x="140.4" y="157.8">1 - φ1mm × 4</text>
</g>
<g font-size="2.3" fill="#008080">
<text x="106.3" y="81">65</text>
<text x="103.6" y="88.8">62</text>
<text x="93" y="94.2">51.2</text>
<text x="51.1" y="101.4">3</text>
<text x="68.5" y="98">23</text>
<text x="44.8" y="108.5" transform="rotate(-90 44.8 108.5)">3</text>
<text x="65.5" y="111.7">2</text>
<text x="55.1" y="118">8.5</text>
<text x="72.1" y="123.4">27</text>
<text x="81.6" y="120.3">38.5</text>
<text x="60" y="135.9">14.5</text>
<text x="26.1" y="146.9" transform="rotate(-90 26.1 146.9)">45</text>
<text x="63.1" y="144.8">17</text>
<text x="35.4" y="152.7" transform="rotate(-90 35.4 152.7)">39.5</text>
<text x="93.1" y="150.2">51.3</text>
<text x="184.6" y="154.5" transform="rotate(-90 184.6 154.5)">37.5</text>
<text x="54.7" y="158.8">7</text>
<text x="66.4" y="156.9">2</text>
<text x="56.5" y="163.2">9</text>
<text x="135.8" y="164" transform="rotate(-90 135.8 164)">26</text>
<text x="172.5" y="165.8" transform="rotate(-90 172.5 165.8)">24</text>
<text x="41" y="168.9" transform="rotate(-90 41 168.9)">21.5</text>
<text x="45.5" y="172.1" transform="rotate(-90 45.5 172.1)">17</text>
<text x="66.4" y="174">2</text>
<text x="127" y="173.4" transform="rotate(-90 127 173.4)">16.5</text>
<text x="51.1" y="175.6">3</text>
<text x="62.8" y="174.8" transform="rotate(-90 62.8 174.8)">14</text>
<text x="141.9" y="178.7" transform="rotate(-90 141.9 178.7)">9</text>
<text x="162.6" y="174.7">3</text>
<text x="60.4" y="184.1" transform="rotate(-90 60.4 184.1)">3</text>
<text x="122.5" y="183.7" transform="rotate(-90 122.5 183.7)">4.5</text>
<text x="154.5" y="184.1" transform="rotate(-90 154.5 184.1)">3</text>
<text x="56.5" y="190.5">9</text>
<text x="95.3" y="194.5">54.46</text>
<text x="99.1" y="198.4">57</text>
<text x="99.9" y="202.8">59.54</text>
</g>
<g font-size="2.1" fill="#008080">
<text x="95.3" y="131.5">54.25</text>
<text x="98.8" y="152.6">57.5</text>
<text x="177.5" y="162.8" transform="rotate(-90 177.5 162.8)">28.75</text>
</g>
<text font-size="1.7" fill="#008080" x="137.8" y="138.4">3 Slot Drills with copper</text>
</svg>
